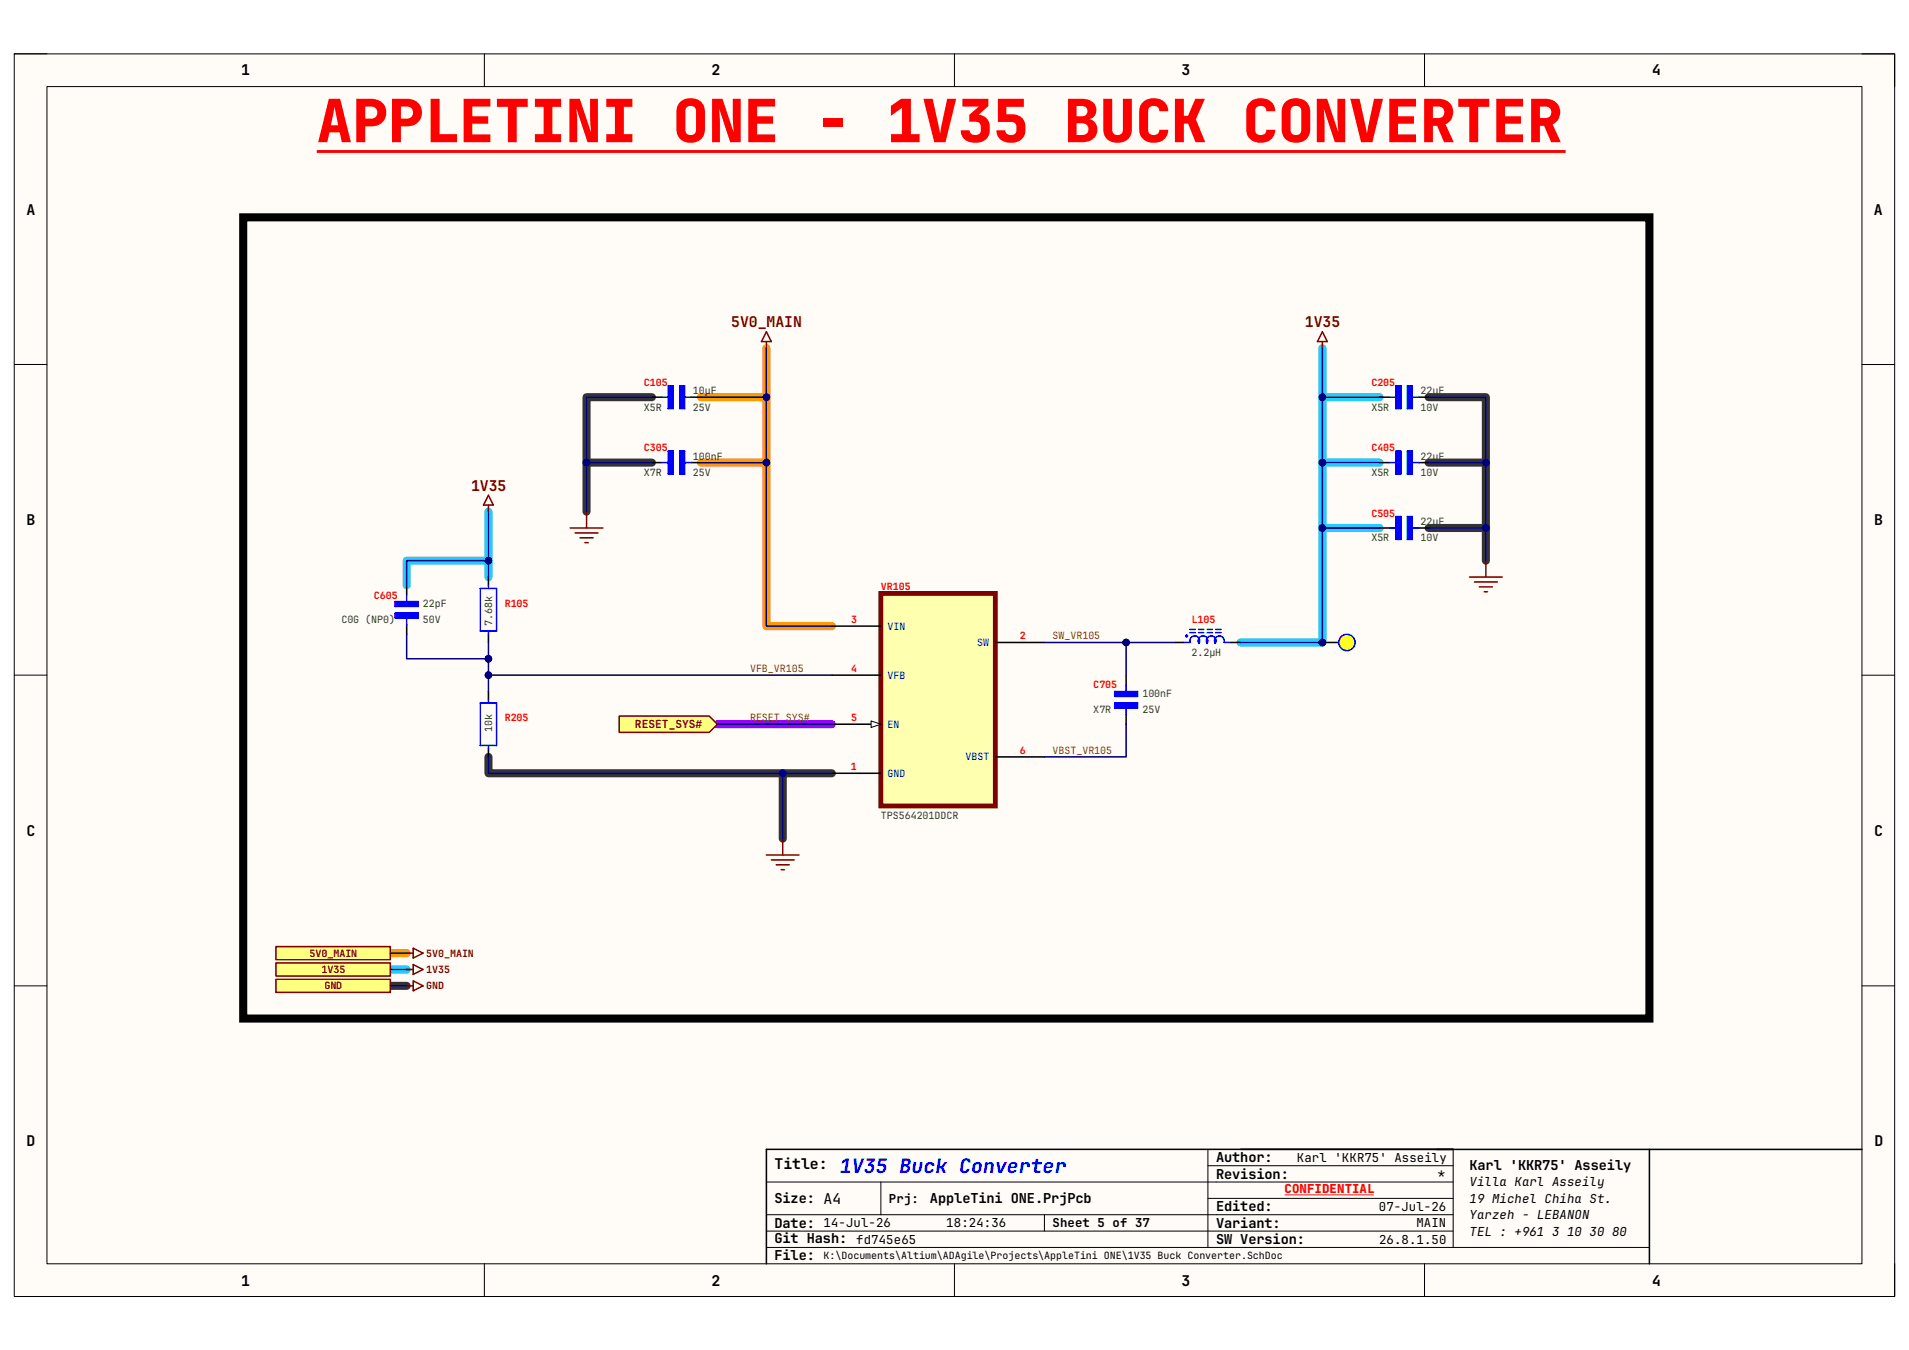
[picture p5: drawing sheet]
<svg xmlns="http://www.w3.org/2000/svg" width="420mm" height="297mm" viewBox="0 0 420 297" stroke-linecap="round" stroke-linejoin="round" font-family="sans-serif">
<path d="M3.1 11.9h413.7v273.3h-413.7z" fill-rule="evenodd" fill="#fffcf8"/>
<path d="M3.1 11.9h413.7v273.3h-413.7z" fill="none" stroke="#000" stroke-width=".22"/>
<path d="M10.3 19h399.3v259h-399.3z" fill-rule="evenodd" fill="#fffcf8"/>
<g fill="none" stroke="#000" stroke-width=".22">
<path d="M3.1 11.8h7.2M10.3 19h399.3v259h-399.3zM106.6 11.8v7.2M210 11.8v7.2M313.4 11.8v7.2M409.6 11.9h7.2v7.1M3.1 80.2h7.2M409.6 80.2h7.2M3.1 148.5h7.2M409.6 148.5h7.2M3.1 216.9h7.2M409.6 216.9h7.2"/>
<path d="M265.7 256.5h54M265.7 252.9v21.5M319.7 252.9v21.5M106.6 278v7.2M168.6 260.1h151.1M168.6 270.8h151.1M168.6 267.3h151.1M168.6 274.4h194.3M193.8 260.1v7.2M210 278v7.2M229.8 267.3v3.5M265.7 263.7h54"/>
<path d="M313.4 278v7.2M416.8 278v7.2"/>
</g>
<path d="M168.6 76.6v61.2h14.4M154.2 87.4h14.4M154.2 101.8h14.4M85.9 209.7h3.6" fill="none" stroke="#f90" stroke-width="1.8"/>
<path d="M143.4 87.4h-14.4v25.2M314.3 87.4h12.6v36M129 101.8h14.4M314.3 101.8h12.6M314.3 116.2h12.6M107.5 166.5v3.6h64.7M183 170.1h-10.8v14.4M85.9 216.9h3.6" fill="none" stroke="#333" stroke-width="1.8"/>
<path d="M290.9 76.6v64.8h-18M290.9 87.4h12.6M107.5 112.6v14.4M290.9 101.8h12.6M290.9 116.2h12.6M107.5 123.4h-18v5.4M85.9 213.3h3.6" fill="none" stroke="#2cf" stroke-width="1.8"/>
<path d="M157.8 159.3h25.2" fill="none" stroke="#90f" stroke-width="1.8"/>
<path d="M316.1 252.9h93.5M319.7 252.9h-151.1v25.1M362.9 252.9v25.1" fill="none" stroke="#000" stroke-width=".34"/>
<path d="M282.6 262.9h19.6" fill="none" stroke="#f00" stroke-width=".22"/>
<path d="M69.7 33.3h274.7" fill="none" stroke="#f00" stroke-width=".64" stroke-linecap="butt"/>
<path d="M53.5 47.8h309.4v176.3h-309.4z" fill="none" stroke="#000" stroke-width="1.8"/>
<path d="M193.8 130.6h25.2v46.7h-25.2z" fill-rule="evenodd" fill="#ffffb0"/>
<path d="M193.8 130.6h25.2v46.7h-25.2z" fill="none" stroke="#800000" stroke-width="1.1"/>
<path d="M183 137.8h10.8M183 148.5h10.8M183 159.3h10.8M219 141.4h10.8M183 170.1h10.8" fill="none" stroke="#000" stroke-width=".34"/>
<path d="M191.6 158.6l2.2 .7-2.2 .8z" fill="#f8fcff"/>
<path d="M191.6 158.6l2.2 .7-2.2 .8z" fill="none" stroke="#000" stroke-width=".22"/>
<path d="M143.4 101.8h2.2M152.1 101.8h2.1M107.5 127v1.8M107.5 139.5v1.8M107.5 152.1v1.8M107.5 164.7v1.8M219 166.5h10.8" fill="none" stroke="#000" stroke-width=".34"/>
<path d="M145.6 101.8h1.4M150.6 101.8h1.5M105.7 129.5h3.6v9.3h-3.6zM107.5 128.8v.7M107.5 138.8v.7M105.7 154.7h3.6v9.3h-3.6zM107.5 153.9v.8M107.5 164v.7" fill="none" stroke="#00f" stroke-width=".34"/>
<path d="M147 99.3h1.1v5h-1.1z" fill-rule="evenodd" fill="#00f"/>
<path d="M147 99.3h1.1v5h-1.1z" fill="none" stroke="#00f" stroke-width=".22"/>
<path d="M147 99.3h1.1v5h-1.1z" fill="none" stroke="#00f" stroke-width=".34"/>
<path d="M149.5 99.3h1.1v5h-1.1z" fill-rule="evenodd" fill="#00f"/>
<path d="M149.5 99.3h1.1v5h-1.1z" fill="none" stroke="#00f" stroke-width=".22"/>
<g fill="none" stroke="#00f" stroke-width=".34">
<path d="M149.5 99.3h1.1v5h-1.1zM305.7 87.4h1.4M310.7 87.4h1.4M261.8 139.2h1.2M261.8 138.5h1.2M263.7 139.2h1.2M263.7 138.5h1.2M265.6 139.2h1.1M265.6 138.5h1.1M267.5 139.2h1.1M267.5 138.5h1.1M260.3 141.4h1.5"/>
<path d="M261.9 141.3a1.08 1.08 0 0 1 1.1-1.4 1.08 1.08 0 0 1 .8 1.7M263.8 141.6a1.08 1.08 0 0 1 .9-1.7 1.08 1.08 0 0 1 .9 1.7M265.6 141.6a1.08 1.08 0 0 1 .9-1.7 1.08 1.08 0 0 1 .9 1.7M269.3 141.3a1.08 1.08 0 0 0-1.1-1.4 1.08 1.08 0 0 0-.9 1.6M269.3 141.4h1.5"/>
<circle cx="261.1" cy="139.9" r=".17"/>
</g>
<path d="M168.6 73l1.1 2.2h-2.2zM168.6 75.2v1.4" fill="none" stroke="#800000" stroke-width=".34"/>
<path d="M303.5 87.4h2.2M312.1 87.4h2.2M258.6 141.4h1.7M270.8 141.4h2.1" fill="none" stroke="#000" stroke-width=".34"/>
<path d="M307.1 84.9h1.1v5h-1.1z" fill-rule="evenodd" fill="#00f"/>
<path d="M307.1 84.9h1.1v5h-1.1z" fill="none" stroke="#00f" stroke-width=".22"/>
<path d="M307.1 84.9h1.1v5h-1.1z" fill="none" stroke="#00f" stroke-width=".34"/>
<path d="M309.6 84.9h1.1v5h-1.1z" fill-rule="evenodd" fill="#00f"/>
<path d="M309.6 84.9h1.1v5h-1.1z" fill="none" stroke="#00f" stroke-width=".22"/>
<path d="M309.6 84.9h1.1v5h-1.1zM305.7 101.8h1.4M310.7 101.8h1.4" fill="none" stroke="#00f" stroke-width=".34"/>
<path d="M303.5 101.8h2.2M312.1 101.8h2.2" fill="none" stroke="#000" stroke-width=".34"/>
<path d="M307.1 99.3h1.1v5h-1.1z" fill-rule="evenodd" fill="#00f"/>
<path d="M307.1 99.3h1.1v5h-1.1z" fill="none" stroke="#00f" stroke-width=".22"/>
<path d="M307.1 99.3h1.1v5h-1.1z" fill="none" stroke="#00f" stroke-width=".34"/>
<path d="M309.6 99.3h1.1v5h-1.1z" fill-rule="evenodd" fill="#00f"/>
<path d="M309.6 99.3h1.1v5h-1.1z" fill="none" stroke="#00f" stroke-width=".22"/>
<path d="M309.6 99.3h1.1v5h-1.1zM247.8 150.7v1.4M247.8 155.7v1.5" fill="none" stroke="#00f" stroke-width=".34"/>
<path d="M247.8 148.5v2.2M247.8 157.2v2.1" fill="none" stroke="#000" stroke-width=".34"/>
<path d="M245.2 154.7h5.1v1h-5.1z" fill-rule="evenodd" fill="#00f"/>
<path d="M245.2 154.7h5.1v1h-5.1z" fill="none" stroke="#00f" stroke-width=".22"/>
<path d="M245.2 154.7h5.1v1h-5.1z" fill="none" stroke="#00f" stroke-width=".34"/>
<path d="M245.2 152.1h5.1v1.1h-5.1z" fill-rule="evenodd" fill="#00f"/>
<path d="M245.2 152.1h5.1v1.1h-5.1z" fill="none" stroke="#00f" stroke-width=".22"/>
<path d="M89.5 130.9v1.4M89.5 135.9v1.5M245.2 152.1h5.1v1.1h-5.1z" fill="none" stroke="#00f" stroke-width=".34"/>
<path d="M89.5 128.8v2.1M89.5 137.4v2.1" fill="none" stroke="#000" stroke-width=".34"/>
<path d="M87 134.9h5v1h-5z" fill-rule="evenodd" fill="#00f"/>
<path d="M87 134.9h5v1h-5z" fill="none" stroke="#00f" stroke-width=".22"/>
<path d="M87 134.9h5v1h-5z" fill="none" stroke="#00f" stroke-width=".34"/>
<path d="M87 132.3h5v1.1h-5z" fill-rule="evenodd" fill="#00f"/>
<path d="M87 132.3h5v1.1h-5z" fill="none" stroke="#00f" stroke-width=".22"/>
<path d="M305.7 116.2h1.4M310.7 116.2h1.4M87 132.3h5v1.1h-5z" fill="none" stroke="#00f" stroke-width=".34"/>
<path d="M303.5 116.2h2.2M312.1 116.2h2.2" fill="none" stroke="#000" stroke-width=".34"/>
<path d="M307.1 113.6h1.1v5.1h-1.1z" fill-rule="evenodd" fill="#00f"/>
<path d="M307.1 113.6h1.1v5.1h-1.1z" fill="none" stroke="#00f" stroke-width=".22"/>
<path d="M307.1 113.6h1.1v5.1h-1.1z" fill="none" stroke="#00f" stroke-width=".34"/>
<path d="M309.6 113.6h1.1v5.1h-1.1z" fill-rule="evenodd" fill="#00f"/>
<path d="M309.6 113.6h1.1v5.1h-1.1z" fill="none" stroke="#00f" stroke-width=".22"/>
<path d="M309.6 113.6h1.1v5.1h-1.1z" fill="none" stroke="#00f" stroke-width=".34"/>
<path d="M136.2 157.5h19.8l1.8 1.8-1.8 1.8h-19.8z" fill-rule="evenodd" fill="#ffff80"/>
<path d="M290.9 73l1.1 2.2h-2.2zM290.9 75.2v1.4M136.2 157.5h19.8l1.8 1.8-1.8 1.8h-19.8z" fill="none" stroke="#800000" stroke-width=".34"/>
<path d="M143.4 87.4h2.2M152.1 87.4h2.1" fill="none" stroke="#000" stroke-width=".34"/>
<path d="M145.6 87.4h1.4M150.6 87.4h1.5" fill="none" stroke="#00f" stroke-width=".34"/>
<path d="M147 84.9h1.1v5h-1.1z" fill-rule="evenodd" fill="#00f"/>
<path d="M147 84.9h1.1v5h-1.1z" fill="none" stroke="#00f" stroke-width=".22"/>
<path d="M147 84.9h1.1v5h-1.1z" fill="none" stroke="#00f" stroke-width=".34"/>
<path d="M149.5 84.9h1.1v5h-1.1z" fill-rule="evenodd" fill="#00f"/>
<path d="M149.5 84.9h1.1v5h-1.1z" fill="none" stroke="#00f" stroke-width=".22"/>
<path d="M149.5 84.9h1.1v5h-1.1z" fill="none" stroke="#00f" stroke-width=".34"/>
<g fill="none" stroke="#800000" stroke-width=".34">
<path d="M125.4 116.2h7.2M126.5 117.2h5.1M127.6 118.3h2.9M128.7 119.4h.7M129 112.6v3.6M323.3 127h7.2M324.4 128h5M325.5 129.1h2.8M326.5 130.2h.8M326.9 123.4v3.6M168.6 188.1h7.2M169.7 189.2h5"/>
<path d="M170.8 190.3h2.9M171.9 191.3h.7M172.2 184.5v3.6"/>
</g>
<path d="M60.7 215.5h25.2v2.8h-25.2z" fill-rule="evenodd" fill="#ffff80"/>
<path d="M60.7 215.5h25.2v2.8h-25.2zM89.5 216.9h1.4M90.9 215.8l2.2 1.1-2.2 1.1z" fill="none" stroke="#800000" stroke-width=".34"/>
<path d="M60.7 208.3h25.2v2.8h-25.2z" fill-rule="evenodd" fill="#ffff80"/>
<path d="M60.7 208.3h25.2v2.8h-25.2zM89.5 209.7h1.4M90.9 208.6l2.2 1.1-2.2 1.1z" fill="none" stroke="#800000" stroke-width=".34"/>
<path d="M60.7 211.9h25.2v2.8h-25.2z" fill-rule="evenodd" fill="#ffff80"/>
<path d="M60.7 211.9h25.2v2.8h-25.2zM89.5 213.3h1.4M90.9 212.2l2.2 1.1-2.2 1.1z" fill="none" stroke="#800000" stroke-width=".34"/>
<path d="M168.6 76.6v61.2h14.4" fill="none" stroke="#000080" stroke-width=".34"/>
<circle cx="168.6" cy="101.8" r=".72" fill="#000080"/>
<circle cx="168.6" cy="101.8" r=".72" fill="none" stroke="#000080" stroke-width=".22"/>
<circle cx="168.6" cy="87.4" r=".72" fill="#000080"/>
<circle cx="168.6" cy="87.4" r=".72" fill="none" stroke="#000080" stroke-width=".22"/>
<path d="M154.2 101.8h14.4" fill="none" stroke="#000080" stroke-width=".34"/>
<circle cx="168.6" cy="101.8" r=".72" fill="#000080"/>
<circle cx="168.6" cy="101.8" r=".72" fill="none" stroke="#000080" stroke-width=".22"/>
<path d="M154.2 87.4h14.4" fill="none" stroke="#000080" stroke-width=".34"/>
<circle cx="168.6" cy="87.4" r=".72" fill="#000080"/>
<circle cx="168.6" cy="87.4" r=".72" fill="none" stroke="#000080" stroke-width=".22"/>
<path d="M143.4 87.4h-14.4v25.2" fill="none" stroke="#000080" stroke-width=".34"/>
<circle cx="129" cy="101.8" r=".72" fill="#000080"/>
<circle cx="129" cy="101.8" r=".72" fill="none" stroke="#000080" stroke-width=".22"/>
<path d="M129 101.8h14.4" fill="none" stroke="#000080" stroke-width=".34"/>
<circle cx="129" cy="101.8" r=".72" fill="#000080"/>
<circle cx="129" cy="101.8" r=".72" fill="none" stroke="#000080" stroke-width=".22"/>
<path d="M107.5 141.4v7.1h75.5" fill="none" stroke="#000080" stroke-width=".34"/>
<circle cx="107.5" cy="148.5" r=".72" fill="#000080"/>
<circle cx="107.5" cy="148.5" r=".72" fill="none" stroke="#000080" stroke-width=".22"/>
<circle cx="107.5" cy="144.9" r=".72" fill="#000080"/>
<circle cx="107.5" cy="144.9" r=".72" fill="none" stroke="#000080" stroke-width=".22"/>
<path d="M107.5 148.5v3.6" fill="none" stroke="#000080" stroke-width=".34"/>
<circle cx="107.5" cy="148.5" r=".72" fill="#000080"/>
<circle cx="107.5" cy="148.5" r=".72" fill="none" stroke="#000080" stroke-width=".22"/>
<path d="M107.5 112.6v14.4" fill="none" stroke="#000080" stroke-width=".34"/>
<circle cx="107.5" cy="123.4" r=".72" fill="#000080"/>
<circle cx="107.5" cy="123.4" r=".72" fill="none" stroke="#000080" stroke-width=".22"/>
<path d="M107.5 166.5v3.6h64.7" fill="none" stroke="#000080" stroke-width=".34"/>
<circle cx="172.2" cy="170.1" r=".72" fill="#000080"/>
<circle cx="172.2" cy="170.1" r=".72" fill="none" stroke="#000080" stroke-width=".22"/>
<path d="M183 170.1h-10.8v14.4" fill="none" stroke="#000080" stroke-width=".34"/>
<circle cx="172.2" cy="170.1" r=".72" fill="#000080"/>
<circle cx="172.2" cy="170.1" r=".72" fill="none" stroke="#000080" stroke-width=".22"/>
<path d="M229.8 141.4h28.8" fill="none" stroke="#000080" stroke-width=".34"/>
<circle cx="247.8" cy="141.3" r=".72" fill="#000080"/>
<circle cx="247.8" cy="141.3" r=".72" fill="none" stroke="#000080" stroke-width=".22"/>
<path d="M314.3 87.4h12.6v36" fill="none" stroke="#000080" stroke-width=".34"/>
<circle cx="326.9" cy="101.8" r=".72" fill="#000080"/>
<circle cx="326.9" cy="101.8" r=".72" fill="none" stroke="#000080" stroke-width=".22"/>
<circle cx="326.9" cy="116.2" r=".72" fill="#000080"/>
<circle cx="326.9" cy="116.2" r=".72" fill="none" stroke="#000080" stroke-width=".22"/>
<path d="M290.9 87.4h12.6" fill="none" stroke="#000080" stroke-width=".34"/>
<circle cx="290.9" cy="87.4" r=".72" fill="#000080"/>
<circle cx="290.9" cy="87.4" r=".72" fill="none" stroke="#000080" stroke-width=".22"/>
<path d="M290.9 101.8h12.6" fill="none" stroke="#000080" stroke-width=".34"/>
<circle cx="290.9" cy="101.8" r=".72" fill="#000080"/>
<circle cx="290.9" cy="101.8" r=".72" fill="none" stroke="#000080" stroke-width=".22"/>
<path d="M314.3 101.8h12.6" fill="none" stroke="#000080" stroke-width=".34"/>
<circle cx="326.9" cy="101.8" r=".72" fill="#000080"/>
<circle cx="326.9" cy="101.8" r=".72" fill="none" stroke="#000080" stroke-width=".22"/>
<path d="M247.8 159.3v7.2h-18M247.8 141.4v7.1" fill="none" stroke="#000080" stroke-width=".34"/>
<circle cx="247.8" cy="141.3" r=".72" fill="#000080"/>
<circle cx="247.8" cy="141.3" r=".72" fill="none" stroke="#000080" stroke-width=".22"/>
<path d="M107.5 123.4h-18v5.4" fill="none" stroke="#000080" stroke-width=".34"/>
<circle cx="107.5" cy="123.4" r=".72" fill="#000080"/>
<circle cx="107.5" cy="123.4" r=".72" fill="none" stroke="#000080" stroke-width=".22"/>
<path d="M89.5 139.5v5.4h18" fill="none" stroke="#000080" stroke-width=".34"/>
<circle cx="107.5" cy="144.9" r=".72" fill="#000080"/>
<circle cx="107.5" cy="144.9" r=".72" fill="none" stroke="#000080" stroke-width=".22"/>
<path d="M314.3 116.2h12.6" fill="none" stroke="#000080" stroke-width=".34"/>
<circle cx="326.9" cy="116.2" r=".72" fill="#000080"/>
<circle cx="326.9" cy="116.2" r=".72" fill="none" stroke="#000080" stroke-width=".22"/>
<path d="M290.9 116.2h12.6" fill="none" stroke="#000080" stroke-width=".34"/>
<circle cx="290.9" cy="116.2" r=".72" fill="#000080"/>
<circle cx="290.9" cy="116.2" r=".72" fill="none" stroke="#000080" stroke-width=".22"/>
<path d="M290.9 76.6v64.8h-18M157.8 159.3h25.2" fill="none" stroke="#000080" stroke-width=".34"/>
<circle cx="290.9" cy="87.4" r=".72" fill="#000080"/>
<circle cx="290.9" cy="87.4" r=".72" fill="none" stroke="#000080" stroke-width=".22"/>
<circle cx="290.9" cy="101.8" r=".72" fill="#000080"/>
<circle cx="290.9" cy="101.8" r=".72" fill="none" stroke="#000080" stroke-width=".22"/>
<circle cx="290.9" cy="116.2" r=".72" fill="#000080"/>
<circle cx="290.9" cy="116.2" r=".72" fill="none" stroke="#000080" stroke-width=".22"/>
<circle cx="290.9" cy="141.3" r=".72" fill="#000080"/>
<circle cx="290.9" cy="141.3" r=".72" fill="none" stroke="#000080" stroke-width=".22"/>
<path d="M85.9 216.9h3.6M85.9 209.7h3.6M85.9 213.3h3.6" fill="none" stroke="#000080" stroke-width=".34"/>
<circle cx="290.9" cy="141.3" r=".72" fill="#000080"/>
<circle cx="290.9" cy="141.3" r=".72" fill="none" stroke="#000080" stroke-width=".22"/>
<path d="M290.9 141.4h3.6" fill="none" stroke="#000" stroke-width=".34"/>
<circle cx="290.9" cy="141.3" r=".72" fill="#000080"/>
<circle cx="290.9" cy="141.3" r=".72" fill="none" stroke="#000080" stroke-width=".22"/>
<circle cx="296.3" cy="141.4" r="1.8" fill="#ff0"/>
<circle cx="296.3" cy="141.4" r="1.8" fill="none" stroke="#00f" stroke-width=".34"/>
<path d="M107.5 109l1 2.1h-2.1zM107.5 111.1v1.5" fill="none" stroke="#800000" stroke-width=".34"/>
<text font-size="13.1" fill="#f00" x="69.7" y="31.3">APPLETINI ONE - 1V35 BUCK CONVERTER</text>
<text font-size="4.4" fill="#00f" x="184.8" y="258">1V35 Buck Converter</text>
<g font-size="3.3">
<text x="53" y="16.6">1</text>
<text x="156.5" y="16.6">2</text>
<text x="260" y="16.6">3</text>
<text x="363.5" y="16.6">4</text>
<text x="5.8" y="47.2">A</text>
<text x="412.3" y="47.2">A</text>
<text x="5.8" y="115.5">B</text>
<text x="412.3" y="115.5">B</text>
<text x="5.8" y="183.9">C</text>
<text x="412.3" y="183.9">C</text>
<text x="5.8" y="252.2">D</text>
<text x="170.4" y="257.3">Title:</text>
<text x="412.4" y="252.2">D</text>
<text x="53" y="282.8">1</text>
<text x="156.5" y="282.8">2</text>
<text x="260" y="282.8">3</text>
<text x="363.5" y="282.8">4</text>
</g>
<g font-size="3.3" fill="#800000">
<text x="160.9" y="72">5V0_MAIN</text>
<text x="287.1" y="72">1V35</text>
<text x="103.6" y="108">1V35</text>
</g>
<g font-size="3">
<text x="267.5" y="255.7">Author:</text>
<text x="323.3" y="257.3">Karl 'KKR75' Asseily</text>
<text x="267.5" y="259.3">Revision:</text>
<text x="170.4" y="264.7">Size: A4</text>
<text x="204.6" y="264.7">AppleTini ONE.PrjPcb</text>
<text x="267.5" y="266.5">Edited:</text>
<text x="170.4" y="270.1">Date: 14-Jul-26</text>
<text x="170.4" y="273.6">Git Hash:</text>
<text x="267.5" y="273.7">SW Version:</text>
<text x="267.5" y="270.1">Variant:</text>
<text x="170.4" y="277.2">File:</text>
</g>
<g font-size="2.7">
<text x="285.3" y="255.7">Karl 'KKR75' Asseily</text>
<text x="316.4" y="259.2">*</text>
<text x="323.3" y="261">Villa Karl Asseily</text>
<text x="195.6" y="264.6">Prj:</text>
<text x="303.4" y="266.4">07-Jul-26</text>
<text x="323.3" y="264.6">19 Michel Chiha St.</text>
<text x="323.3" y="268.2">Yarzeh - LEBANON</text>
<text x="188.4" y="273.6">fd745e65</text>
<text x="208.2" y="270">18:24:36</text>
<text x="231.6" y="270">Sheet 5 of 37</text>
<text x="303.4" y="273.6">26.8.1.50</text>
<text x="311.6" y="270">MAIN</text>
<text x="323.3" y="271.8">TEL : +961 3 10 30 80</text>
</g>
<text font-size="2.7" fill="#f00" x="282.6" y="262.5">CONFIDENTIAL</text>
<text font-size="2.5" fill="#800000" x="139.7" y="160.2">RESET_SYS#</text>
<g font-size="2.2" fill="#f00">
<text x="141.6" y="84.9">C105</text>
<text x="301.7" y="84.9">C205</text>
<text x="141.6" y="99.3">C305</text>
<text x="301.7" y="99.3">C405</text>
<text x="301.7" y="113.7">C505</text>
<text x="82.3" y="131.7">C605</text>
<text x="193.8" y="129.9">VR105</text>
<text x="111" y="133.5">R105</text>
<text x="187.2" y="137.1">3</text>
<text x="262.1" y="137.1">L105</text>
<text x="224.4" y="140.7">2</text>
<text x="187.3" y="147.9">4</text>
<text x="240.5" y="151.5">C705</text>
<text x="111" y="158.7">R205</text>
<text x="187.2" y="158.7">5</text>
<text x="224.4" y="165.9">6</text>
<text x="187.2" y="169.5">1</text>
</g>
<g font-size="2.2" fill="#274e13">
<text x="152.4" y="86.7">10µF</text>
<text x="312.5" y="86.7">22µF</text>
<text x="141.6" y="90.3">X5R</text>
<text x="152.4" y="90.3">25V</text>
<text x="301.7" y="90.3">X5R</text>
<text x="312.5" y="90.3">10V</text>
<text x="152.4" y="101.1">100nF</text>
<text x="312.5" y="101.1">22µF</text>
<text x="141.6" y="104.7">X7R</text>
<text x="152.4" y="104.7">25V</text>
<text x="301.7" y="104.7">X5R</text>
<text x="312.5" y="104.7">10V</text>
<text x="301.7" y="119.1">X5R</text>
<text x="312.5" y="119.1">10V</text>
<text x="312.5" y="115.5">22µF</text>
<text x="75.1" y="137.1">C0G (NP0)</text>
<text x="93" y="137.1">50V</text>
<text x="93" y="133.5">22pF</text>
<text x="108.2" y="137.8" transform="rotate(-90 108.2 137.8)">7.68k</text>
<text x="262.1" y="144.3">2.2µH</text>
<text x="251.3" y="153.3">100nF</text>
<text x="108.2" y="161.1" transform="rotate(-90 108.2 161.1)">10k</text>
<text x="240.5" y="156.9">X7R</text>
<text x="251.3" y="156.9">25V</text>
<text x="193.8" y="180.3">TPS564201DDCR</text>
</g>
<g font-size="2.2" fill="#00f">
<text x="195.2" y="138.5">VIN</text>
<text x="215" y="142.1">SW</text>
<text x="195.2" y="149.3">VFB</text>
<text x="195.2" y="160.1">EN</text>
<text x="212.4" y="167.3">VBST</text>
<text x="195.2" y="170.9">GND</text>
</g>
<g font-size="2.2" fill="#783f04">
<text x="231.6" y="140.7">SW_VR105</text>
<text x="165" y="147.9">VFB_VR105</text>
<text x="165" y="158.7">RESET_SYS#</text>
<text x="231.6" y="165.9">VBST_VR105</text>
</g>
<g font-size="2.2" fill="#800000">
<text x="68.1" y="210.5">5V0_MAIN</text>
<text x="70.7" y="214.1">1V35</text>
<text x="93.8" y="210.5">5V0_MAIN</text>
<text x="93.8" y="214.1">1V35</text>
<text x="71.4" y="217.7">GND</text>
<text x="93.8" y="217.7">GND</text>
</g>
<text font-size="2.2" x="181.2" y="277">K:\Documents\Altium\ADAgile\Projects\AppleTini ONE\1V35 Buck Converter.SchDoc</text>
</svg>
